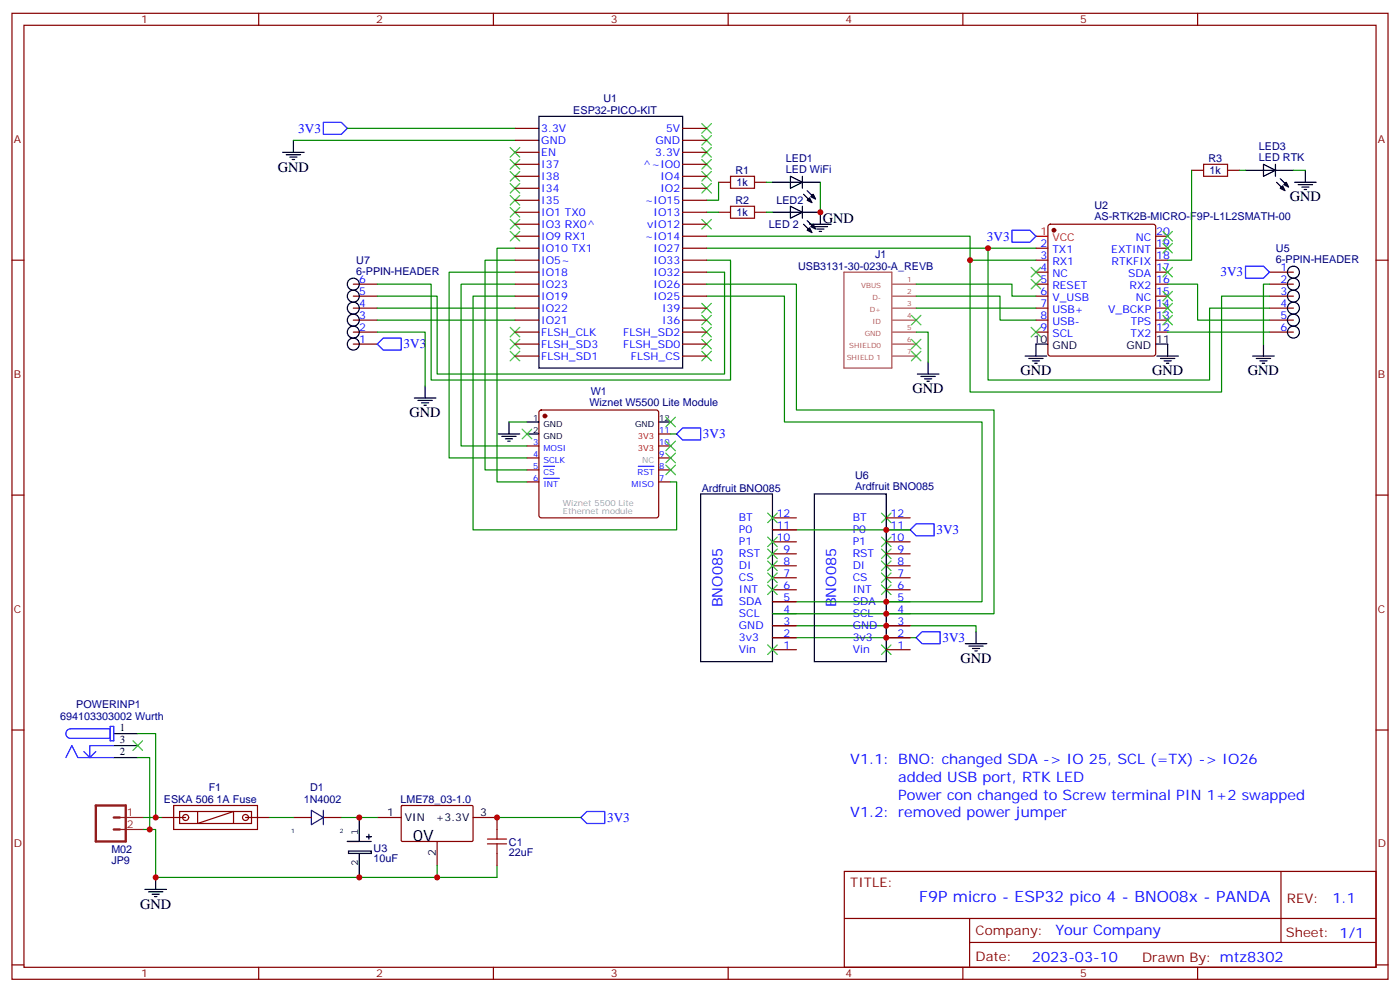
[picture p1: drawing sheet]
<svg xmlns="http://www.w3.org/2000/svg" width="412mm" height="292mm" viewBox="0 0 412 292" stroke-linecap="round" stroke-linejoin="round" font-family="sans-serif">
<g fill="none" stroke="#870000" stroke-width=".35">
<path d="M3.5 3.9h405.4v284.4h-405.4zM7.1 7.4h398.2v277.3h-398.2zM76.2 3.9v3.5M145.3 3.9v3.5M214.5 3.9v3.5M283.6 3.9v3.5M352.8 3.9v3.5M151.7 37.8h7M201.1 37.8h7M151.7 41.3h7M151.7 44.8h7M151.7 48.4h7"/>
<path d="M151.7 51.9h7M151.7 55.4h7M151.7 58.9h7M201.1 41.3h7M201.1 44.8h7M201.1 48.4h7M201.1 51.9h7M201.1 55.4h7M201.1 58.9h7M211.7 53.7h3.5M222.2 53.7h3.6M351 50.1h3.5"/>
<path d="M361.6 50.1h3.5M3.5 76.6h3.6M151.7 76.6h7M151.7 73.1h7M151.7 69.5h7M151.7 62.5h7M151.7 66h7M201.1 76.6h7M201.1 73.1h7M201.1 69.5h7M201.1 62.5h7M201.1 66h7"/>
<path d="M211.7 62.5h3.5M222.2 62.5h3.6M305.2 76.6h3.5M305.2 73.1h3.5M308.9 66.2l.5-.2h30.3l.5 .2 .2 .5v37.4l-.2 .5-.5 .2h-30.3l-.5-.2-.2-.5v-37.4zM340.4 76.6h3.6M340.4 73.1h3.6M340.4 69.5h3.6M405.3 76.6h3.6M104.1 83.6h7M104.1 87.2h7M104.1 90.7h7"/>
<path d="M104.1 94.2h7M104.1 97.8h7M151.7 80.1h7M151.7 83.6h7M151.7 87.2h7M151.7 90.7h7M151.7 94.2h7M151.7 97.8h7M201.1 80.1h7M201.1 83.6h7M201.1 87.2h7M201.1 90.7h7"/>
<path d="M201.1 94.2h7M201.1 97.8h7M305.2 80.1h3.5M305.2 83.6h3.5M305.2 87.2h3.5M305.2 90.7h3.5M305.2 94.2h3.5M305.2 97.8h3.5M340.4 80.1h3.6M340.4 83.6h3.6M340.4 87.2h3.6M340.4 90.7h3.6"/>
<path d="M340.4 94.2h3.6M340.4 97.8h3.6M373.9 80.1h7.1M373.9 83.6h7.1M373.9 87.2h7.1M373.9 90.7h7.1M373.9 94.2h7.1M373.9 97.8h7.1M104.1 101.3h7M151.7 101.3h7M151.7 104.8h7M201.1 101.3h7"/>
<path d="M201.1 104.8h7M155.2 131.3h3.5M155.2 134.8h3.5M155.2 138.3h3.5M159 120.9l.5-.2h33.8l.5 .2 .2 .5v30.3l-.2 .5-.5 .2h-33.8l-.5-.2-.3-.5v-30.3zM194 131.3h3.6M194 134.8h3.6M194 138.3h3.6M194 127.7h3.6M3.5 145.7h3.6M155.2 141.9h3.5M194 141.9h3.6"/>
<path d="M227.5 159.5h7.1M227.5 156h7.1M227.5 152.4h7.1M261.1 159.5h7M261.1 156h7M261.1 152.4h7M405.3 145.7h3.6M227.5 177.1h7.1M227.5 173.6h7.1M227.5 170.1h7.1M227.5 166.5h7.1M227.5 163h7.1"/>
<path d="M261.1 177.1h7M261.1 173.6h7M261.1 170.1h7M261.1 166.5h7M261.1 163h7M227.5 191.2h7.1M227.5 187.7h7.1M227.5 184.2h7.1M227.5 180.7h7.1M261.1 191.2h7M261.1 187.7h7M261.1 184.2h7"/>
<path d="M261.1 180.7h7M3.5 214.9h3.6M405.3 214.9h3.6M51.2 237.1h24.6v7.1h-24.6zM52.9 238.9h21.2v3.5h-21.2zM58.2 238.9v3.5l10.6-3.5v3.5M118.2 237.3l.3-.2 20.7 .1 .1 .3v10l-.3 .2-20.6-.1-.2-.3zM47.6 240.6h7.1M72.3 240.6h7.1M86.4 240.6h5.3M95.2 240.6h5.3M111.1 240.6h7.1"/>
<path d="M128.8 247.7v7M139.3 240.6h7.1v3.6M146.4 251.2v3.5M248.7 256.5h156.6v28.2h-156.6zM377.3 256.5v20.9M248.7 270.4h156.5M285.6 277.4h119.6M285.6 270.4v14.1M3.5 284h3.6M76.2 284.7v3.6M145.3 284.7v3.6M214.5 284.7v3.6"/>
<path d="M283.6 284.7v3.6M352.8 284.7v3.6M405.3 284h3.6"/>
<circle cx="54.7" cy="240.6" r=".88"/>
<circle cx="72.3" cy="240.6" r=".88"/>
</g>
<g fill="#870000" stroke="#870000" stroke-width=".35">
<circle cx="160.5" cy="122.4" r=".53"/>
<circle cx="310.4" cy="67.8" r=".53"/>
</g>
<g fill="none" stroke="#000" stroke-width=".35">
<path d="M158.7 34.3h42.4v74h-42.4zM83.3 44.8h6.3M84.3 45.5h4.2M85.4 46.2h2.1M86.1 47h.7M86.4 41.3v3.5M227.5 53.7h8.5M232.8 51.9l3.6 1.8-3.6 1.7zM236.4 53.7h5.3M366.9 50.1h8.5M372.2 48.4l3.5 1.7-3.5 1.8zM375.7 50.1h5.3"/>
<path d="M381.4 53.7h6.3M382.4 54.4h4.2M383.5 55.1h2.1M384.2 55.8h.7M384.5 50.1v3.6M227.5 62.5h8.5M232.8 60.7l3.6 1.8-3.6 1.7zM236.4 62.5h5.3v3.5M238.5 66h6.3M239.5 66.7h4.3M240.6 67.4h2.1M241.3 68.1h.7"/>
<path d="M122.1 117.2h6.3M123.1 117.9h4.3M124.2 118.6h2.1M124.9 119.3h.7M125.2 113.6v3.6M270.2 110.1h6.4M271.3 110.8h4.2M272.3 111.5h2.2M273 112.2h.8M273.4 106.6v3.5M302 104.8h6.3M303 105.5h4.3"/>
<path d="M304.1 106.2h2.1M304.8 106.9h.7M308.7 101.3h-3.5v3.5M340.4 101.3h3.6v3.5M340.8 104.8h6.3M341.8 105.5h4.3M342.9 106.2h2.1M343.6 106.9h.7M369 104.8h6.4M370.1 105.5h4.2M371.1 106.2h2.1M371.8 106.9h.7"/>
<path d="M372.2 101.3v3.5M146.8 127.7h6.3M147.8 128.4h4.2M148.9 129.2h2.1M149.6 129.9h.7M149.9 124.2v3.5M155.2 124.2h3.5M155.2 127.7h3.5M194 124.2h3.6M206.4 145.4h21.1v49.4h-21.1zM239.9 145.4h21.2v49.4h-21.2zM284.3 189.5h6.4"/>
<path d="M285.4 190.2h4.2M286.5 190.9h2.1M287.2 191.6h.7M287.5 185.9v3.6M33.5 215.9h7.1M33.5 219.5h7.1M33.5 223h7.1M45.9 258.3v3.5M102.7 250.5h6.7v.7h-6.7zM105.8 240.6v7.1h-3.5h7.1M105.8 251.2v7.1M108.7 245.6v1.4"/>
<path d="M109.4 246.3h-1.5h1.5M42.7 261.8h6.3M43.7 262.5h4.3M44.8 263.2h2.1M45.5 263.9h.7"/>
<circle cx="104.1" cy="94.2" r="1.76"/>
<circle cx="104.1" cy="90.7" r="1.76"/>
<circle cx="104.1" cy="97.8" r="1.76"/>
<circle cx="104.1" cy="83.6" r="1.76"/>
<circle cx="104.1" cy="87.2" r="1.76"/>
<circle cx="381" cy="87.2" r="1.76"/>
<circle cx="381" cy="97.8" r="1.76"/>
<circle cx="381" cy="83.6" r="1.76"/>
<circle cx="381" cy="80.1" r="1.76"/>
<circle cx="381" cy="90.7" r="1.76"/>
<circle cx="381" cy="94.2" r="1.76"/>
<circle cx="104.1" cy="101.3" r="1.76"/>
</g>
<g fill="none" stroke="#00f" stroke-width=".35">
<path d="M95.2 36h5.3l1.8 1.8-1.8 1.7h-5.3zM298.1 67.8h5.3l1.8 1.7-1.8 1.8h-5.3zM366.9 78.4h5.3l1.7 1.7-1.7 1.8h-5.3zM111.1 101.3l1.8-1.8h5.3v3.5h-5.3zM160.2 137.3h3.1M188 137.3h4.6M201.1 126h5.3v3.5h-5.3l-1.8-1.8zM160.2 140.8h4.5M268.1 156l1.8-1.8h5.3v3.5h-5.3zM269.9 187.7l1.7-1.8h5.3v3.6h-5.3zM20 214.8l.8-.3h11.7v2.8h-11.7a1.41 1.41 0 0 1-1.3-.9 1.41 1.41 0 0 1 .5-1.6zM32.5 213.8h1v4.3h-1z"/>
<path d="M33.5 219.5h-7v3.5M19.4 223l1.8-3.5 1.7 3.5h10.6M24.7 221.2l1.8 1.8 1.7-1.8M171.1 240.6l1.8-1.7h5.3v3.5h-5.3z"/>
</g>
<path d="M305.2 69.5h3.5" fill="none" stroke="#f00" stroke-width=".35"/>
<path d="M91.7 238.5l3.5 2.1-3.5 2.1zM95.2 238.5v4.2" fill="none" stroke="#306" stroke-width=".35"/>
<path d="M28.2 237.1h8.8v10.6h-8.8zM33.5 244.2h1.8M33.5 240.6h1.8" fill="none" stroke="#8c2424" stroke-width=".71"/>
<path d="M35.3 240.6h7M35.3 244.2h7" fill="none" stroke="#8c2424" stroke-width=".35"/>
<g fill="none" stroke="#008700" stroke-width=".35">
<path d="M102.3 37.8h49.4M86.4 41.3h65.3M211.7 53.7v5.2h-3.6M225.8 53.7h1.7M241.7 53.7v8.8M351 50.1v26.5h-7M365.1 50.1h1.8M381 50.1h3.5M151.7 76.6h-8.8v61.7h12.3M151.7 73.1h-5.3v68.8h8.8M208.1 69.5h77.7v7.1h19.4M208.1 76.6h7.1v35.3h-88.2v-28.3h-15.9"/>
<path d="M208.1 73.1h97.1M208.1 62.5h3.6M225.8 62.5h1.7M285.8 76.6v38.8h74v-28.2h14.1M291 73.1v38.8h65.3v-21.2h17.6M111.1 97.8h14.1v15.8M111.1 94.2h40.6M111.1 90.7h40.6M151.7 80.1h-19.4v54.7h22.9M151.7 83.6h-15.9v47.7h19.4M151.7 87.2h-12.4v68.8h60v-14.1h-1.7M208.1 80.1h5.3v30h-84.6v-22.9h-17.7"/>
<path d="M208.1 87.2h23v37h58.2v52.9h-61.8M208.1 83.6h26.5v37.1h58.2v60h-65.3M269.9 87.2h24.7v7h10.6M269.9 83.6h28.2v3.6h7.1M269.9 97.8h3.5v8.8M269.9 90.7h35.3M344 83.6h8.8v10.6h21.1M344 97.8h29.9M373.9 83.6h-1.7v17.7M149.9 124.2h5.3M197.6 127.7h1.7M227.5 156h40.6"/>
<path d="M227.5 184.2h60v1.7M227.5 187.7h42.4M40.6 215.9h5.3v24.7h1.7M40.6 223h3.5v21.2M42.3 244.2h3.6v14.1h100.5v-3.6M42.3 240.6h3.6M79.4 240.6h7M100.5 240.6h10.6M128.8 254.7v3.6M146.4 240.6h24.7"/>
</g>
<g fill="none" stroke="#3c3" stroke-width=".35">
<path d="M206.7 36.4l2.8 2.8M206.7 39.9l2.8 2.8M209.5 39.9l-2.8 2.8M209.5 36.4l-2.8 2.8M150.3 47l2.8 2.8M150.3 50.5l2.8 2.8M150.3 54l2.8 2.8M150.3 57.5l2.8 2.9M150.3 43.4l2.8 2.8M153.1 47l-2.8 2.8M153.1 50.5l-2.8 2.8M153.1 54l-2.8 2.8"/>
<path d="M153.1 57.5l-2.8 2.9M153.1 43.4l-2.8 2.8M206.7 43.4l2.8 2.8M206.7 47l2.8 2.8M206.7 50.5l2.8 2.8M206.7 54l2.8 2.8M209.5 43.4l-2.8 2.8M209.5 47l-2.8 2.8M209.5 50.5l-2.8 2.8M209.5 54l-2.8 2.8M150.3 61.1l2.8 2.8M150.3 64.6l2.8 2.8"/>
<path d="M150.3 68.1l2.8 2.8M153.1 61.1l-2.8 2.8M153.1 64.6l-2.8 2.8M153.1 68.1l-2.8 2.8M206.7 64.6l2.8 2.8M209.5 64.6l-2.8 2.8M303.7 78.7l2.9 2.8M306.6 78.7l-2.9 2.8M342.5 78.7l2.9 2.8M342.5 71.6l2.9 2.9M342.5 68.1l2.9 2.8M345.4 78.7l-2.9 2.8"/>
<path d="M345.4 71.6l-2.9 2.9M345.4 68.1l-2.9 2.8M150.3 96.3l2.8 2.9M150.3 99.9l2.8 2.8M153.1 96.3l-2.8 2.9M153.1 99.9l-2.8 2.8M206.7 89.3l2.8 2.8M206.7 92.8l2.8 2.8M206.7 96.3l2.8 2.9M206.7 99.9l2.8 2.8M209.5 89.3l-2.8 2.8M209.5 92.8l-2.8 2.8"/>
<path d="M209.5 96.3l-2.8 2.9M209.5 99.9l-2.8 2.8M268.5 92.8l2.8 2.8M268.5 99.9l2.8 2.8M271.3 92.8l-2.8 2.8M271.3 99.9l-2.8 2.8M303.7 82.2l2.9 2.9M303.7 96.3l2.9 2.9M306.6 82.2l-2.9 2.9M306.6 96.3l-2.9 2.9M342.5 92.8l2.9 2.8M342.5 89.3l2.9 2.8"/>
<path d="M342.5 85.8l2.9 2.8M345.4 92.8l-2.9 2.8M345.4 89.3l-2.9 2.8M345.4 85.8l-2.9 2.8M150.3 103.4l2.8 2.8M153.1 103.4l-2.8 2.8M206.7 103.4l2.8 2.8M209.5 103.4l-2.8 2.8M268.5 103.4l2.8 2.8M271.3 103.4l-2.8 2.8M153.8 126.3l2.8 2.9M156.6 126.3l-2.8 2.9"/>
<path d="M196.1 129.9l2.9 2.8M196.1 133.4l2.9 2.8M196.1 136.9l2.9 2.8M196.1 122.8l2.9 2.8M199 129.9l-2.9 2.8M199 133.4l-2.9 2.8M199 136.9l-2.9 2.8M199 122.8l-2.9 2.8M226.1 151l2.9 2.8M226.1 158.1l2.9 2.8M229 151l-2.9 2.8M229 158.1l-2.9 2.8"/>
<path d="M259.6 151l2.9 2.8M259.6 158.1l2.9 2.8M262.5 151l-2.9 2.8M262.5 158.1l-2.9 2.8M226.1 161.6l2.9 2.8M226.1 165.1l2.9 2.9M226.1 168.7l2.9 2.8M226.1 172.2l2.9 2.8M229 161.6l-2.9 2.8M229 165.1l-2.9 2.9M229 168.7l-2.9 2.8M229 172.2l-2.9 2.8"/>
<path d="M259.6 161.6l2.9 2.8M259.6 165.1l2.9 2.9M259.6 168.7l2.9 2.8M259.6 172.2l2.9 2.8M262.5 172.2l-2.9 2.8M262.5 168.7l-2.9 2.8M262.5 161.6l-2.9 2.8M262.5 165.1l-2.9 2.9M226.1 189.8l2.9 2.9M229 189.8l-2.9 2.9M259.6 189.8l2.9 2.9M262.5 189.8l-2.9 2.9"/>
<path d="M39.2 218.1l2.8 2.8M42 218.1l-2.8 2.8"/>
</g>
<path d="M215.2 51.9h7v3.5h-7zM354.5 48.4h7.1v3.5h-7.1zM215.2 60.7h7v3.5h-7zM143.6 247h5.6M143.6 248.4h5.6M146.4 244.2v2.8M146.4 248.4v2.8" fill="none" stroke="#a10000" stroke-width=".35"/>
<g fill="#000" stroke="#000" stroke-width=".35">
<path d="M236.4 51.9v3.5zM236.7 57.2l1.4 1.4zM237.8 56.1l1.4 1.4zM237.8 58.9l.7-.7 .7 1.5zM238.8 57.9l.7-.7 .7 1.4zM375.7 48.4v3.5zM376.1 53.7l1.4 1.4zM377.1 52.6l1.4 1.4zM377.1 55.4l.7-.7 .7 1.4zM378.2 54.4l.7-.7 .7 1.4zM236.4 60.7v3.5zM236.7 66l1.4 1.4z"/>
<path d="M237.8 64.9l1.4 1.5zM237.8 67.8l.7-.7 .7 1.4zM238.8 66.7l.7-.7 .7 1.4z"/>
</g>
<path d="M248.6 80.1h14.1v28.2h-14.1zM262.9 83.6h7M262.9 87.2h7M262.9 90.7h7M262.9 97.8h7M262.9 94.2h7M262.9 104.8h7M262.9 101.3h7" fill="none" stroke="#a64a4a" stroke-width=".35"/>
<g fill="#c00">
<circle cx="105.8" cy="240.6" r=".88"/>
<circle cx="105.8" cy="258.3" r=".88"/>
<circle cx="128.8" cy="258.3" r=".88"/>
<circle cx="45.9" cy="258.3" r=".88"/>
<circle cx="45.9" cy="240.6" r=".88"/>
<circle cx="44.1" cy="244.2" r=".88"/>
<circle cx="241.7" cy="62.5" r=".88"/>
<circle cx="261.1" cy="184.2" r=".88"/>
<circle cx="261.1" cy="187.7" r=".88"/>
<circle cx="261.1" cy="177.1" r=".88"/>
<circle cx="261.1" cy="156" r=".88"/>
<circle cx="285.8" cy="76.6" r=".88"/>
<circle cx="291" cy="73.1" r=".88"/>
<circle cx="261.1" cy="180.7" r=".88"/>
<circle cx="146.4" cy="240.6" r=".88"/>
</g>
<text font-size="4.6" x="121.7" y="247.7">0V</text>
<text font-size="4.6" fill="#00f" x="270.8" y="265.5">F9P micro - ESP32 pico 4 - BNO08x - PANDA</text>
<g font-size="4.2">
<text x="81.8" y="50.5">GND</text>
<text x="379.9" y="59.3">GND</text>
<text x="242.4" y="65.7">GND</text>
<text x="300.6" y="110.5">GND</text>
<text x="339.4" y="110.5">GND</text>
<text x="367.6" y="110.5">GND</text>
<text x="268.8" y="115.7">GND</text>
<text x="120.6" y="122.8">GND</text>
<text x="282.9" y="195.1">GND</text>
<text x="41.3" y="267.4">GND</text>
</g>
<g font-size="4.2" fill="#00f">
<text x="212.8" y="178.8" transform="rotate(-90 212.8 178.8)">BNO085</text>
<text x="246.3" y="178.8" transform="rotate(-90 246.3 178.8)">BNO085</text>
<text x="250.5" y="224.8">V1.1: BNO: changed SDA -&gt; IO 25, SCL (=TX) -&gt; IO26</text>
<text x="264.6" y="230">added USB port, RTK LED</text>
<text x="264.6" y="235.3">Power con changed to Screw terminal PIN 1+2 swapped</text>
<text x="250.5" y="240.6">V1.2: removed power jumper</text>
<text x="392.5" y="265.8">1.1</text>
<text x="310.9" y="275.3">Your Company</text>
<text x="304" y="283.1">2023-03-10</text>
</g>
<g font-size="3.9" fill="#00f">
<text x="87.9" y="39.1">3V3</text>
<text x="290.7" y="70.8">3V3</text>
<text x="359.5" y="81.4">3V3</text>
<text x="118.9" y="102.6">3V3</text>
<text x="207.1" y="129">3V3</text>
<text x="275.9" y="157.3">3V3</text>
<text x="277.6" y="189.1">3V3</text>
<text x="178.9" y="241.9">3V3</text>
</g>
<g font-size="3.9" fill="#800">
<text x="250.5" y="261.1">TITLE:</text>
<text x="379.1" y="265.8">REV:</text>
<text x="287.4" y="275.3">Company:</text>
<text x="378.7" y="275.9">Sheet: 1/1</text>
<text x="287.4" y="283">Date:</text>
<text x="336.4" y="283.1">Drawn By: mtz8302</text>
</g>
<g font-size="3.2" fill="#800">
<text x="41.6" y="6.9">1</text>
<text x="110.8" y="6.9">2</text>
<text x="179.9" y="6.9">3</text>
<text x="249.1" y="6.9">4</text>
<text x="318.2" y="6.9">5</text>
<text x="4.1" y="42">A</text>
<text x="405.9" y="42">A</text>
<text x="4.1" y="111.2">B</text>
<text x="405.9" y="111.2">B</text>
<text x="4.1" y="180.3">C</text>
<text x="405.9" y="180.3">C</text>
<text x="4.1" y="249.4">D</text>
<text x="405.9" y="249.4">D</text>
<text x="41.6" y="287.7">1</text>
<text x="110.8" y="287.7">2</text>
<text x="179.9" y="287.7">3</text>
<text x="249.1" y="287.7">4</text>
<text x="318.2" y="287.7">5</text>
</g>
<g font-size="3.2" fill="#000080">
<text x="168.9" y="33.6">ESP32-PICO-KIT</text>
<text x="177.7" y="30.2">U1</text>
<text x="231.5" y="47.8">LED1</text>
<text x="356" y="47.8">R3</text>
<text x="370.9" y="47.3">LED RTK</text>
<text x="370.9" y="44.3">LED3</text>
<text x="216.6" y="51.3">R1</text>
<text x="231.5" y="50.8">LED WiFi</text>
<text x="356.3" y="51.3">1k</text>
<text x="217" y="54.8">1k</text>
<text x="216.6" y="60.1">R2</text>
<text x="217" y="63.6">1k</text>
<text x="228.7" y="60.1">LED2</text>
<text x="322.4" y="64.9">AS-RTK2B-MICRO-F9P-L1L2SMATH-00</text>
<text x="322.4" y="61.6">U2</text>
<text x="226.5" y="67.2">LED 2</text>
<text x="104.9" y="77.6">U7</text>
<text x="257.8" y="75.8">J1</text>
<text x="375.9" y="77.3">6-PPIN-HEADER</text>
<text x="375.9" y="74.1">U5</text>
<text x="104.9" y="80.8">6-PPIN-HEADER</text>
<text x="235.1" y="79.5">USB3131-30-0230-A_REVB</text>
<text x="173.6" y="119.6">Wiznet W5500 Lite Module</text>
<text x="174" y="116.3">W1</text>
<text x="251.9" y="141.1">U6</text>
<text x="206.7" y="144.8">Ardfruit BNO085</text>
<text x="251.9" y="144.3">Ardfruit BNO085</text>
<text x="22.5" y="208.3">POWERINP1</text>
<text x="17.7" y="211.8">694103303002 Wurth</text>
<text x="61.5" y="232.8">F1</text>
<text x="91.4" y="233">D1</text>
<text x="48.3" y="236.5">ESKA 506 1A Fuse</text>
<text x="89.5" y="236.5">1N4002</text>
<text x="118" y="236.5">LME78_03-1.0</text>
<text x="32.8" y="251.2">M02</text>
<text x="110.1" y="250.7">U3</text>
<text x="149.9" y="252">22uF</text>
<text x="149.9" y="249">C1</text>
<text x="32.8" y="254.4">JP9</text>
<text x="110.1" y="253.8">10uF</text>
</g>
<g font-size="3.2" fill="#00f">
<text x="159.5" y="38.8">3.3V</text>
<text x="196.2" y="38.8">5V</text>
<text x="159.5" y="42.4">GND</text>
<text x="159.5" y="45.9">EN</text>
<text x="193" y="45.9">3.3V</text>
<text x="193.1" y="42.4">GND</text>
<text x="159.5" y="49.4">I37</text>
<text x="159.5" y="53">I38</text>
<text x="189.3" y="49.4">^~IO0</text>
<text x="194.5" y="53">IO4</text>
<text x="159.5" y="56.5">I34</text>
<text x="194.5" y="56.5">IO2</text>
<text x="159.5" y="60">I35</text>
<text x="159.5" y="63.5">IO1 TX0</text>
<text x="189.9" y="60">~IO15</text>
<text x="192.5" y="63.5">IO13</text>
<text x="159.5" y="67.1">IO3 RX0^</text>
<text x="159.5" y="70.6">IO9 RX1</text>
<text x="189.9" y="70.6">~IO14</text>
<text x="190.6" y="67.1">vIO12</text>
<text x="334.5" y="70.9">NC</text>
<text x="340.6" y="69.2">20</text>
<text x="159.5" y="74.1">IO10 TX1</text>
<text x="159.5" y="77.6">IO5~</text>
<text x="192.5" y="74.1">IO27</text>
<text x="192.5" y="77.6">IO33</text>
<text x="306.5" y="72.7">2</text>
<text x="306.5" y="76.2">3</text>
<text x="310" y="74.5">TX1</text>
<text x="310" y="78">RX1</text>
<text x="327.3" y="74.5">EXTINT</text>
<text x="327.4" y="78">RTKFIX</text>
<text x="340.6" y="76.2">18</text>
<text x="340.6" y="72.7">19</text>
<text x="105.8" y="83.3">6</text>
<text x="159.5" y="81.2">IO18</text>
<text x="192.5" y="81.2">IO32</text>
<text x="306.5" y="79.8">4</text>
<text x="306.5" y="83.3">5</text>
<text x="310" y="81.5">NC</text>
<text x="332.3" y="81.5">SDA</text>
<text x="340.6" y="83.3">16</text>
<text x="340.6" y="79.8">17</text>
<text x="377.2" y="79.8">1</text>
<text x="377.2" y="83.3">2</text>
<text x="105.8" y="86.8">5</text>
<text x="159.5" y="84.7">IO23</text>
<text x="159.5" y="88.2">IO19</text>
<text x="192.5" y="84.7">IO26</text>
<text x="192.5" y="88.2">IO25</text>
<text x="306.5" y="86.8">6</text>
<text x="310" y="85.1">RESET</text>
<text x="310" y="88.6">V_USB</text>
<text x="332.7" y="85.1">RX2</text>
<text x="334.5" y="88.6">NC</text>
<text x="340.6" y="86.8">15</text>
<text x="377.2" y="86.8">3</text>
<text x="105.8" y="93.9">3</text>
<text x="105.8" y="90.3">4</text>
<text x="159.5" y="91.8">IO22</text>
<text x="159.5" y="95.3">IO21</text>
<text x="195" y="91.8">I39</text>
<text x="195" y="95.3">I36</text>
<text x="306.5" y="90.3">7</text>
<text x="306.5" y="93.9">8</text>
<text x="310" y="92.1">USB+</text>
<text x="310" y="95.6">USB-</text>
<text x="326.4" y="92.1">V_BCKP</text>
<text x="333.1" y="95.6">TPS</text>
<text x="340.6" y="93.9">13</text>
<text x="340.6" y="90.3">14</text>
<text x="377.2" y="90.3">4</text>
<text x="377.2" y="93.9">5</text>
<text x="105.8" y="100.9">1</text>
<text x="105.8" y="97.4">2</text>
<text x="159.5" y="98.8">FLSH_CLK</text>
<text x="183.6" y="98.8">FLSH_SD2</text>
<text x="306.5" y="97.4">9</text>
<text x="310" y="99.2">SCL</text>
<text x="333" y="99.2">TX2</text>
<text x="340.6" y="97.4">12</text>
<text x="377.2" y="97.4">6</text>
<text x="159.5" y="102.3">FLSH_SD3</text>
<text x="159.5" y="105.9">FLSH_SD1</text>
<text x="183.6" y="102.3">FLSH_SD0</text>
<text x="185.8" y="105.9">FLSH_CS</text>
<text x="217.7" y="153.5">BT</text>
<text x="228.8" y="155.6">11</text>
<text x="228.8" y="152.1">12</text>
<text x="251.2" y="153.5">BT</text>
<text x="262.3" y="155.6">11</text>
<text x="262.3" y="152.1">12</text>
<text x="217.7" y="160.5">P1</text>
<text x="217.7" y="157">P0</text>
<text x="228.8" y="159.1">10</text>
<text x="251.2" y="160.5">P1</text>
<text x="251.2" y="157">P0</text>
<text x="262.3" y="159.1">10</text>
<text x="217.7" y="167.6">DI</text>
<text x="217.7" y="164.1">RST</text>
<text x="230.8" y="166.2">8</text>
<text x="230.8" y="162.7">9</text>
<text x="251.2" y="167.6">DI</text>
<text x="251.2" y="164.1">RST</text>
<text x="264.3" y="166.2">8</text>
<text x="264.3" y="162.7">9</text>
<text x="217.7" y="171.1">CS</text>
<text x="230.8" y="173.2">6</text>
<text x="230.8" y="169.7">7</text>
<text x="251.2" y="171.1">CS</text>
<text x="264.3" y="173.2">6</text>
<text x="264.3" y="169.7">7</text>
<text x="217.7" y="178.2">SDA</text>
<text x="217.7" y="174.7">INT</text>
<text x="230.8" y="176.8">5</text>
<text x="251.2" y="178.2">SDA</text>
<text x="251.2" y="174.7">INT</text>
<text x="264.3" y="176.8">5</text>
<text x="217.7" y="185.2">GND</text>
<text x="217.7" y="181.7">SCL</text>
<text x="230.8" y="183.8">3</text>
<text x="230.8" y="180.3">4</text>
<text x="251.2" y="185.2">GND</text>
<text x="251.2" y="181.7">SCL</text>
<text x="264.3" y="183.8">3</text>
<text x="264.3" y="180.3">4</text>
<text x="217.7" y="188.8">3v3</text>
<text x="230.8" y="190.9">1</text>
<text x="230.8" y="187.4">2</text>
<text x="251.2" y="188.8">3v3</text>
<text x="264.3" y="190.9">1</text>
<text x="264.3" y="187.4">2</text>
<text x="217.7" y="192.3">Vin</text>
<text x="251.2" y="192.3">Vin</text>
</g>
<g font-size="3.2" fill="#f00">
<text x="306.5" y="69.2">1</text>
<text x="310" y="70.9">VCC</text>
</g>
<g font-size="3.2">
<text x="304.5" y="100.9">10</text>
<text x="340.6" y="100.9">11</text>
<text x="310" y="102.7">GND</text>
<text x="331.8" y="102.7">GND</text>
<text x="35.3" y="215.2">1</text>
<text x="35.3" y="218.8">3</text>
<text x="35.3" y="222.3">2</text>
<text x="105.5" y="245.9" transform="rotate(-90 105.5 245.9)">1</text>
<text x="114" y="240.3">1</text>
<text x="119.2" y="241.7">VIN</text>
<text x="128.3" y="241.7">+3.3V</text>
<text x="141.5" y="240.3">3</text>
<text x="128.4" y="251.8" transform="rotate(-90 128.4 251.8)">2</text>
<text x="105.5" y="254.9" transform="rotate(-90 105.5 254.9)">2</text>
</g>
<g font-size="3.2" fill="#8d2323">
<text x="37.4" y="240.3">1</text>
<text x="37.4" y="243.8">2</text>
</g>
<g font-size="2.5">
<text x="157" y="123.9">1</text>
<text x="160.1" y="125.6">GND</text>
<text x="187.1" y="125.6">GND</text>
<text x="194.2" y="123.9">12</text>
<text x="157" y="127.4">2</text>
<text x="160.1" y="129.2">GND</text>
</g>
<g font-size="2.5" fill="#00f">
<text x="157" y="130.9">3</text>
<text x="194.2" y="130.9">10</text>
<text x="194.2" y="127.4">11</text>
<text x="157" y="134.4">4</text>
<text x="157" y="138">5</text>
<text x="160.1" y="132.7">MOSI</text>
<text x="160.1" y="136.2">SCLK</text>
<text x="194.2" y="138">8</text>
<text x="194.2" y="134.4">9</text>
<text x="157" y="141.5">6</text>
<text x="160.1" y="139.7">CS</text>
<text x="160.1" y="143.3">INT</text>
<text x="186" y="143.3">MISO</text>
<text x="187.8" y="139.7">RST</text>
<text x="194.2" y="141.5">7</text>
</g>
<g font-size="2.5" fill="#f00">
<text x="187.9" y="129.2">3V3</text>
<text x="187.9" y="132.7">3V3</text>
</g>
<g font-size="2.5" fill="#999">
<text x="189.2" y="136.2">NC</text>
<text x="165.8" y="148.9">Wiznet 5500 Lite</text>
<text x="165.8" y="151.4">Ethernet module</text>
</g>
<g font-size="2.1" fill="#a54b4b">
<text x="267.2" y="82.9">1</text>
<text x="253.7" y="84.7">VBUS</text>
<text x="257" y="88.2">D-</text>
<text x="267.2" y="86.5">2</text>
<text x="256.2" y="91.7">D+</text>
<text x="257.1" y="95.3">ID</text>
<text x="267.2" y="90">3</text>
<text x="267.2" y="93.5">4</text>
<text x="254.7" y="98.8">GND</text>
<text x="267.2" y="97.1">5</text>
<text x="267.2" y="100.6">6</text>
<text x="249.4" y="105.9">SHIELD 1</text>
<text x="250.2" y="102.3">SHIELD0</text>
<text x="267.2" y="104.1">7</text>
</g>
<g font-size="1.8">
<text x="85.7" y="245.2">1</text>
<text x="100.1" y="245.2">2</text>
</g>
</svg>
